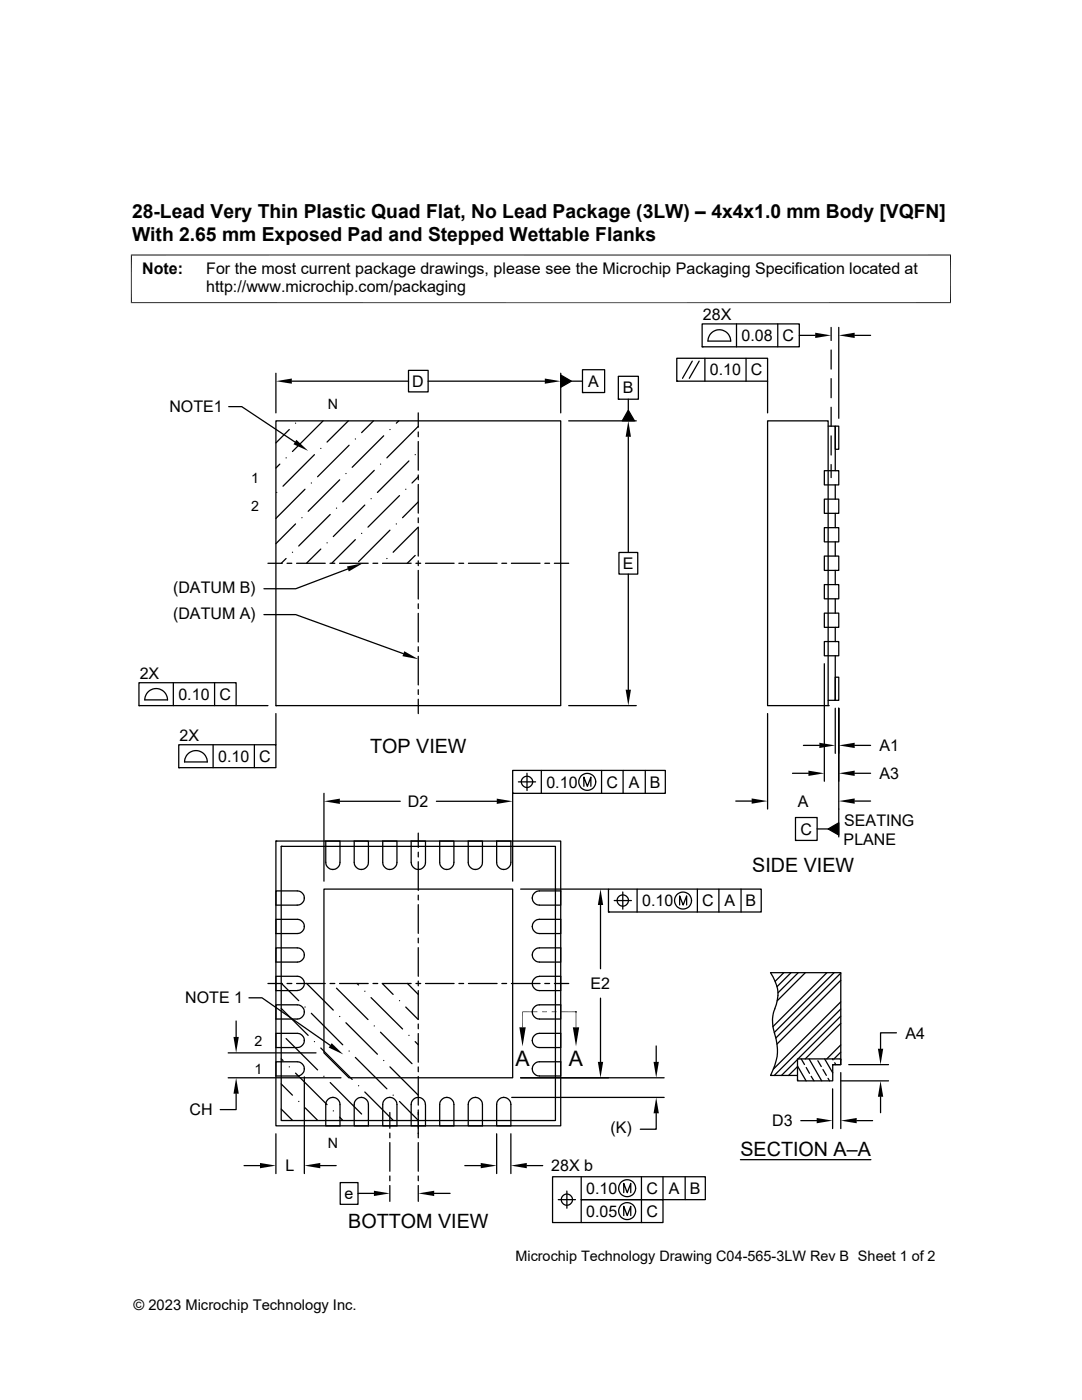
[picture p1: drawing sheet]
<svg xmlns="http://www.w3.org/2000/svg" width="216mm" height="279mm" viewBox="0 0 216 279" stroke-linecap="round" stroke-linejoin="round" font-family="sans-serif">
<g fill="none" stroke="#000" stroke-width=".25">
<path d="M55.1 74.5v7.9M58.2 76.1h23.3M81.5 73.9h3.9v4.3h-3.9zM85.4 76.1h23.3M111.9 74.8l2.1 1.3-2.1 1.2zM111.9 74.5v7.9M114 76.1h2.2M116.2 73.8h4.4v4.5h-4.4zM116.2 78.3h.1M123.4 75.1h4v4.6h-4zM123.4 79.7h.1M125.4 79.7v2.2"/>
<path d="M135 71.5h18.2v4.6h-18.2zM135 76.1h.1M138.1 72.1l-1.9 3.4M139.5 72.1l-2 3.4M140.1 64.6h19.4v4.6h-19.4zM140.1 69.2h.1M140.7 71.5v4.6M141.2 68.1h4.6a2.26 2.26 0 0 0-2.3-2.3 2.26 2.26 0 0 0-2.2 2.3M147 64.6v4.6M148.9 71.5v4.6M153.2 76.1v6.3M155.2 64.6v4.6"/>
<path d="M159.5 66.9h3.2M165.8 65.3v2.6M165.8 69.8v3.9M165.8 75.6v3.8M167.4 65.3v18.2M170.5 66.9h3.2M45.6 81.2h2.6l10.7 7M55.1 84h56.8v56.8h-56.8zM55.2 98.3h.1M55.8 92.6l-.7 .8M57.1 91.4h.1M57.7 85.7l-2.6 2.7"/>
<path d="M59 84.5h.1M60.9 97.6l-5.8 5.9M62.1 96.4h.1M62.7 90.7l-6.2 6.3M64 89.5h.1M64.5 84l-6.1 6.1M67.8 95.8l-6.3 6.2M69 94.5h.1M69.5 84l-4.2 4.2M69.7 88.9l-6.3 6.2M70.9 87.6h.1M74 99.5h.1"/>
<path d="M74.5 84l-2.3 2.3M74.7 93.9l-6.3 6.3M75.9 92.6h.1M76.6 87l-6.3 6.3M77.8 85.7h.1M79.6 84l-.5 .5M79.7 98.9l-6.3 6.3M81 97.6h.1M81.6 92l-6.3 6.3M82.8 90.7h.1M83.5 82.4v2.9M83.5 86.2v1"/>
<path d="M83.5 88.1v5.7M83.5 94.8v.9M83.5 96.7v5.7M83.5 85.1l-6.3 6.3M83.5 95.1l-1.3 1.3M113.5 84h13.5M125.4 87.2v23.1M125.4 81.9l1.2 2.1h-2.4zM153.2 84h12v56.8h-12zM164.5 99.6h2.9v2.8h-2.9zM164.5 93.9h2.9v2.9h-2.9zM165.2 85h1.5v8.9"/>
<path d="M165.8 81.3v3.8M165.8 87v3.8M165.8 92.7v2.6M166.7 96.8v2.8M166.7 85h.7v4.7h-.7zM53.5 112.4h2.8M57.1 111.5l-.9 .9M57.3 112.4h.9M58.4 110.2h.1M59 104.6l-3.9 3.9M59.2 112.4h5.7M60.2 103.3h.1"/>
<path d="M64 109.6l-2.8 2.8M65.3 108.3h.1M65.8 112.4h1M65.9 102.7l-6.3 6.3M67.1 101.4h.1M67.8 112.4h5.7M69.4 113.5l-10.4 4h-6.3M70.9 107.7l-4.7 4.7M72.2 106.4h.1M72.8 100.8l-6.3 6.3M74.4 112.4h1M76.3 112.4h5.7"/>
<path d="M77.2 111.5h.1M77.8 105.8l-6.3 6.3M79.1 104.6h.1M82.8 110.8l-1.5 1.6M83 112.4h.9M83.5 103.4v.9M83.5 105.3v5.7M83.5 111.9v1M83.5 113.8v5.7M83.5 105.2l-5.1 5M83.5 100.2l-3.2 3.1M84.9 112.4h5.7"/>
<path d="M91.6 112.4h.9M93.5 112.4h5.7M100.1 112.4h1M102 112.4h5.8M108.7 112.4h1M110.6 112.4h2.9M123.5 110.3h3.8v4.3h-3.8zM125.4 114.6v23M164.5 116.7h2.9v2.8h-2.9zM164.5 111h2.9v2.8h-2.9zM164.5 105.3h2.9v2.8h-2.9zM166.7 102.4v2.9"/>
<path d="M166.7 108.1v2.9M166.7 113.8v2.9M166.7 119.5v2.9M27.7 136.2h19.4v4.6h-19.4zM29.7 138a2.27 2.27 0 0 1 2.4-.4 2.27 2.27 0 0 1 1.3 2.1h-4.5l.2-1zM34.6 136.2v4.6M42.8 136.2v4.6M52.7 122.7h6.3l21.5 7.8M83.5 120.5v1M83.5 122.4v5.7M83.5 129.1v.9M83.5 131v5.7"/>
<path d="M83.5 137.6v1M83.5 139.6v2.8M164.5 128h2.9v2.9h-2.9zM164.5 122.4h2.9v2.8h-2.9zM164.5 132.5v23.4M166.7 125.2v2.8M166.7 130.9v8.9h-1.5M166.7 135.1h.7v4.7h-.7zM27.7 140.8h.1M35.7 148.6h19.4v4.6h-19.4zM35.7 153.2h.1M41.4 152.1a2.26 2.26 0 0 0-2.3-2.3 2.26 2.26 0 0 0-2.3 2.3h4.6"/>
<path d="M42.5 148.6v4.6M47.1 140.8h6.4M50.8 148.6v4.6M55.1 140.8h.1M55.1 142.4v6.2M64.6 158.3v17.6M67.8 159.9h12.1M87.1 159.9h12M102.3 153.8h30.5v4.5h-30.5zM102.3 158.3h.1M102.3 158.3v17.6M103.4 156h3.5"/>
<path d="M104 156a1.14 1.14 0 0 1 1.2-1.1 1.14 1.14 0 0 1 1.1 1.1M104 156a1.12 1.12 0 0 0 1.2 1.2 1.12 1.12 0 0 0 1.1-1.2M105.2 154.3v3.5M108 153.8v4.5M113.5 140.8h13.5M116.5 156.9v-1.8l.7 1.8 .7-1.8v1.8M120 153.8v4.5M124.3 153.8v4.5M128.8 153.8v4.5M146.8 159.9h3.2M153.2 142.4v19.1M158.1 154.3h3.2"/>
<path d="M160.3 148.8h3.2M165.2 140.8h.1M166.7 141.4v8.9M167.4 141.4v25.6M170.5 148.8h3.2M170.5 154.3h3.2M170.5 159.9h3.2M55.1 177.8h4.2a1.42 1.42 0 0 1 1.4 1.4 1.42 1.42 0 0 1-1.4 1.4h-4.2zM55.1 167.9h56.8v56.8h-56.8zM55.1 167.9h.1M56.1 168.9h54.7v54.7h-54.7zM56.1 168.9h.1"/>
<path d="M60.7 179.2h.1M64.6 177.4h37.7v37.7h-32.7l-5-5zM65 167.9h2.8v4.2a1.42 1.42 0 0 1-1.4 1.4 1.42 1.42 0 0 1-1.4-1.4zM66.4 173.5h.1M70.7 167.9h2.8v4.2a1.42 1.42 0 0 1-1.4 1.4 1.42 1.42 0 0 1-1.4-1.4zM72.1 173.5h.1M76.4 167.9h2.8v4.2a1.42 1.42 0 0 1-1.4 1.4 1.42 1.42 0 0 1-1.4-1.4zM77.8 173.5h.1M82 167.9h2.9v4.2a1.42 1.42 0 0 1-1.4 1.4 1.42 1.42 0 0 1-1.4-1.4zM83.5 166.3v2.8M83.5 170.1v.9M83.5 172v5.7"/>
<path d="M83.5 178.6v1M83.5 173.5h.1M87.7 167.9h2.9v4.2a1.42 1.42 0 0 1-1.4 1.4 1.42 1.42 0 0 1-1.5-1.4zM89.2 173.5h.1M93.4 167.9h2.9v4.2a1.42 1.42 0 0 1-1.5 1.4 1.42 1.42 0 0 1-1.4-1.4zM94.8 173.5h.1M99.1 167.9h2.8v4.2a1.42 1.42 0 0 1-1.4 1.4 1.42 1.42 0 0 1-1.4-1.4zM100.5 173.5h.1M103.9 177.4h17.5M106.2 179.2h.1M106.6 178.2l.6-.3 .4-.1h4.3v2.8h-4.3a1.41 1.41 0 0 1-1.3-.8 1.41 1.41 0 0 1 .3-1.6zM121.4 177.4h30.5v4.6h-30.5z"/>
<path d="M122.6 179.7h3.4M123.1 179.7a1.14 1.14 0 0 1 1.5-1.1 1.14 1.14 0 0 1 .5 1.8 1.14 1.14 0 0 1-1.9-.3l-.1-.4M124.3 178v3.4M127.1 177.4v4.6M139.1 177.4v4.6M143.4 177.4v4.6M147.9 177.4v4.6M158.7 163.2h4.3v4.5h-4.3zM158.7 167.7h.1M163 165.4h2.2M165.2 165.4l2.2-1.2v2.4zM49.7 199.1h2.6l13.6 9.5"/>
<path d="M53.5 196.3h2.8M55.1 183.5h4.2a1.42 1.42 0 0 1 1.4 1.4 1.42 1.42 0 0 1-1.4 1.4h-4.2zM55.1 189.2h4.2a1.42 1.42 0 0 1 1.4 1.4 1.42 1.42 0 0 1-1.4 1.4h-4.2zM55.1 194.8h4.2a1.42 1.42 0 0 1 1.4 1.5 1.42 1.42 0 0 1-1.4 1.4h-4.2zM56.2 196.3l3.4 3.4M57.3 196.3h.9M59.2 196.3h5.7M60.7 190.6h.1M60.7 184.9h.1M60.7 196.3h.1M61.2 196.3l5.3 5.3M65.8 196.3h1"/>
<path d="M67.1 197.2l6.3 6.3M67.8 196.3h5.7M71.2 196.3l.3 .3M72.8 197.8h.1M74 199.1l6.3 6.3M74.4 196.3h1M76.3 196.3l2.1 2.2M76.3 196.3h5.7M79.7 199.7h.1M81.3 196.3l2.2 2.2M83 196.3h.9M83.5 180.6v5.7"/>
<path d="M83.5 187.2v1M83.5 189.1v5.7M83.5 195.8v.9M83.5 197.7v5.7M84.9 196.3h5.7M91.6 196.3h.9M93.5 196.3h5.7M100.1 196.3h1M102 196.3h5.8M106.2 190.6h.1M106.2 184.9h.1M106.6 195.3l.6-.4h.4l4.3-.1v2.9h-4.3a1.41 1.41 0 0 1-1.3-.9 1.41 1.41 0 0 1 .3-1.5z"/>
<path d="M106.6 189.6l.6-.4h.4h4.3v2.8h-4.3a1.41 1.41 0 0 1-1.3-.9 1.41 1.41 0 0 1 .3-1.5zM106.6 183.9l.6-.4h.4h4.3v2.8h-4.3a1.41 1.41 0 0 1-1.3-.9 1.41 1.41 0 0 1 .3-1.5zM108.7 196.3h1M110.6 196.3h2.9M119.8 180.6v12.7M119.8 199.2v12.7M121.4 182h.1M135.6 180.6v-1.8l.7 1.8 .7-1.8v1.8M155 196.7l-1.2-2.6h14v18.4h-1.6M155 196.7a6.1 6.1 0 0 1-.4 4.6M156.4 194.1l-1.7 1.8M157.8 194.1l-2.8 2.8"/>
<path d="M159.3 194.1l-4.1 4M160.7 194.1l-5.6 5.6M165 194.1l-10.8 10.8M166.4 194.1l-11.9 12M167.8 195.6l-12.8 12.8M167.8 194.2l-13 13M167.8 199.9l-13.5 13.5M45.5 210.1h17.6M45.5 215.1h22.5M47.1 218.3v3.1h-3.2M47.1 203.8v3.1M55.1 200.5h4.2a1.42 1.42 0 0 1 1.4 1.5 1.42 1.42 0 0 1-1.4 1.4h-4.2z"/>
<path d="M55.1 206.2h4.2a1.42 1.42 0 0 1 1.4 1.4 1.42 1.42 0 0 1-1.4 1.5h-4.2zM55.1 211.9h4.2a1.42 1.42 0 0 1 1.4 1.4 1.42 1.42 0 0 1-1.4 1.4h-4.2zM56.1 201.3l5.4 5.3M56.1 216.3l2.3 2.3M56.1 211.3l.4 .3M57.1 207.3l6.3 6.2M57.7 212.9h.1M59 214.2l6.3 6.3M59.6 219.8h.1M60.7 213.3h.1M60.7 207.6h.1M60.7 202h.1"/>
<path d="M60.7 214.9v19.3M60.9 201h.1M62.1 202.2l6.3 6.3M62.7 207.9h.1M64 209.1l6.3 6.3M64.6 214.8h.1M65.4 219.4a1.4 1.4 0 0 1 1.6-.3 1.4 1.4 0 0 1 .8 1.3v4.3h-2.8v-4.3l.1-.4zM65.9 216l6.3 6.3M66.4 219h.1M67.8 202.9h.1M69 204.1l6.3 6.3M69.7 209.8h.1"/>
<path d="M70.9 211l6.3 6.3M71.1 219.4a1.4 1.4 0 0 1 1.5-.3 1.4 1.4 0 0 1 .9 1.3v4.3h-2.8v-4.3v-.4zM71.5 216.7h.1M72.1 219h.1M72.8 217.9l5.7 5.7M74.7 204.7h.1M75.9 206l6.3 6.3M76.6 211.6h.1M76.8 219.4a1.4 1.4 0 0 1 1.5-.3 1.4 1.4 0 0 1 .9 1.3v4.3h-2.8v-4.3v-.4zM77.8 219h.1M77.8 212.9l5.7 5.7M78.4 218.6h.1"/>
<path d="M79.7 219.8l3.8 3.8M81 201l2.5 2.5M81.6 206.6h.1M82.8 207.9l.7 .6M83.5 219a1.45 1.45 0 0 0-1.5 1.4v4.3h2.9v-4.3M83.5 219h.1M83.5 204.4v.9M83.5 206.3v5.7M83.5 212.9v1M83.5 214.8v5.8M83.5 219a1.45 1.45 0 0 1 1.4 1.4M88.2 219.4a1.4 1.4 0 0 1 1.5-.3 1.4 1.4 0 0 1 .9 1.3v4.3h-2.9v-4.3l.1-.4z"/>
<path d="M89.2 219h.1M93.9 219.4a1.4 1.4 0 0 1 1.5-.3 1.4 1.4 0 0 1 .9 1.3v4.3h-2.9v-4.3l.1-.4zM94.8 219h.1M99.5 219.4a1.4 1.4 0 0 1 1.6-.3 1.4 1.4 0 0 1 .8 1.3v4.3h-2.8v-4.3l.1-.4zM100.5 219h.1M102.1 219h30.4M103.9 215.1h28.6M106.2 213.3h.1M106.2 207.6h.1M106.2 202h.1M106.6 212.3l.6-.3 .4-.1h4.3v2.8h-4.3a1.41 1.41 0 0 1-1.3-.8 1.41 1.41 0 0 1 .3-1.6zM106.6 206.7l.6-.4 .4-.1h4.3v2.9h-4.3a1.41 1.41 0 0 1-1.3-.9 1.41 1.41 0 0 1 .3-1.5z"/>
<path d="M106.6 201l.6-.4 .4-.1h4.3v2.9h-4.3a1.41 1.41 0 0 1-1.3-.9 1.41 1.41 0 0 1 .3-1.5zM114.9 201.9h.1M130.9 208.7v3.2M154.6 201.3a7.9 7.9 0 0 0 .2 5.9 9.6 9.6 0 0 1-1 7.4h5.3M159.1 212.9l-1.7 1.7M159.1 211.5l-3.2 3.1M159.1 212.7l1.7 3M159.1 215.4l.1 .2M159.1 211.3h8.7v1.2h-1.6v3.2h-7.1zM159.9 211.3l.6 1.1M160.9 213l.6 1.2M161.4 211.3l2.6 4.4"/>
<path d="M161.9 214.8l.5 .9M163.2 211.7l.7 1.2M164.2 213.4l.7 1.2M164.5 211.3l1.7 2.8M165.2 215.2l.3 .5M166.1 211.3l.1 .2M166.1 217.3v7.9M166.6 212.1l.2 .4M167.7 211.3l.1 .2M167.7 215.7h9.6M167.8 202.8l-8.6 8.5M167.8 204.2l-7.1 7.1"/>
<path d="M167.8 210l-1.4 1.3M167.8 201.4l-13.3 13.2M167.8 208.5l-2.8 2.8M167.8 214.1v11.1M169.4 212.5h7.9M175.7 218.9v3.2M178.9 206.1h-3.2v3.2M48.7 232.6h3.2M55.1 226.3v7.9M56.1 221.3l2.3 2.3M60.9 221.1l2.5 2.5M63.9 232.6h3.2"/>
<path d="M66.5 221.7h.1M67.8 222.9l.6 .7M67.9 236h3.5v4.3h-3.5zM71.4 238.2h3.2M73.4 223.6h.1M77.8 222v3.2M77.8 226.1v1M77.8 228v5.7M77.8 234.7v.9M77.8 236.6v3.2M83.5 221.5v5.6M83.5 228v5.7"/>
<path d="M83.5 234.7v.9M83.5 236.6v3.2M86.6 238.2h3.2M92.8 232.6h3.1M99.1 226.3v7.9M101.9 226.3v7.9M105.1 232.6h3.2M111.4 239.4h3.4M113.1 237.7v3.4M116 234.8v4.6h16.3v4.6h-22v-9.2h30.4v4.6h-24.7v4.6M124.5 238v-1.8l.7 1.8 .7-1.8v1.8M128 234.8v9.2"/>
<path d="M130.9 222.2v3.2h-3.1M132.3 234.8v4.6M136.7 234.8v4.6M147.7 231.4h26.1M159.8 223.6h3.2M170.9 223.6h3.2M124.5 242.6v-1.9l.7 1.9 .7-1.9v1.9"/>
<circle cx="117.2" cy="156" r="1.69"/>
<circle cx="136.3" cy="179.7" r="1.69"/>
<circle cx="113.1" cy="239.4" r="1.12"/>
<circle cx="125.1" cy="237.1" r="1.69"/>
<circle cx="125.1" cy="241.7" r="1.69"/>
</g>
<g fill="#000">
<path d="M55.1 76.1l3.1-.6v1.1zM108.7 75.5l3.2 .6-3.2 .5zM111.9 74.8l2.1 1.3-2.1 1.2zM162.7 66.4l3.1 .5-3.1 .6zM167.4 66.9l3.1-.5v1.1zM59.1 87.8l2.4 2.2-2.9-1.3zM125.4 84l.5 3.2h-1.1zM125.4 81.9l1.2 2.1h-2.4zM69.2 113.1l3.2-.7-2.8 1.6zM80.7 130l2.8 1.6-3.2-.6zM124.8 137.6h1.1l-.5 3.2zM64.6 159.9l3.2-.5v1z"/>
<path d="M99.1 159.4l3.2 .5-3.2 .5zM150 159.3l3.2 .6-3.2 .5zM161.3 153.8l3.2 .5-3.2 .6zM163.5 148.2l3.2 .6-3.2 .5zM167.4 148.8l3.1-.6v1.1zM167.4 154.3l3.1-.5v1.1zM167.4 159.9l3.1-.6v1.1zM165.2 165.4l2.2-1.2v2.4zM119.8 177.4l.6 3.2h-1.1zM46.6 206.9h1l-.5 3.2zM47.1 215.1l.5 3.2h-1zM66.2 208.2l2.3 2.2-2.9-1.3z"/>
<path d="M103.6 205h1.3l-.6 3.8zM108.2 201.9h.9l-.9 .1zM108.2 202l.9-.1v.1zM110.1 201.9h.9l-.9 .1zM110.1 202l.9-.1v.1zM114.3 205h1.3l-.7 3.8zM119.3 211.9h1.1l-.6 3.2zM130.4 211.9h1.1l-.6 3.2zM175.7 215.7l.5 3.2h-1zM175.2 209.3h1l-.5 3.2zM51.9 232.1l3.2 .5-3.2 .6zM60.7 232.6l3.2-.5v1.1z"/>
<path d="M74.6 237.6l3.2 .6-3.2 .5zM83.5 238.2l3.1-.6v1.1zM95.9 232.1l3.2 .5-3.2 .6zM101.9 232.6l3.2-.5v1.1zM130.9 219l.6 3.2h-1.1zM163 223.1l3.1 .5-3.1 .6zM167.8 223.6l3.1-.5v1.1z"/>
</g>
<path d="M26.1 50.9h163.7M26.2 50.8v9.7M189.7 50.8v9.7M26.1 60.4h163.7M107.2 201.9h-2.9v3.1M112 201.9h2.9M114.9 201.9v3.1" fill="none" stroke="#000" stroke-width=".2"/>
<g font-size="4.3">
<text x="102.8" y="212.7">A</text>
<text x="113.5" y="212.7">A</text>
</g>
<g font-size="3.9">
<text x="26.4" y="43.5">28-Lead Very Thin Plastic Quad Flat, No Lead Package (3LW) – 4x4x1.0 mm Body [VQFN]</text>
<text x="26.4" y="48.1">With 2.65 mm Exposed Pad and Stepped Wettable Flanks</text>
<text x="73.9" y="150.2">TOP VIEW</text>
<text x="150.1" y="174">SIDE VIEW</text>
<text x="147.7" y="230.6">SECTION A–A</text>
<text x="69.5" y="245.2">BOTTOM VIEW</text>
</g>
<g font-size="3.2">
<text x="28.4" y="54.7">Note:</text>
<text x="41.1" y="58.3">http://www.microchip.com/packaging</text>
<text x="41.1" y="54.7">For the most current package drawings, please see the Microchip Packaging Specification located at</text>
<text x="140.3" y="63.9">28X</text>
<text x="148" y="68.1">0.08</text>
<text x="156.2" y="68.1">C</text>
<text x="82.3" y="77.2">D</text>
<text x="117.4" y="77.2">A</text>
<text x="141.6" y="74.9">0.10</text>
<text x="149.8" y="74.9">C</text>
<text x="33.8" y="82.3">NOTE1</text>
<text x="124.3" y="78.5">B</text>
<text x="124.3" y="113.6">E</text>
<text x="34.5" y="118.3">(DATUM B)</text>
<text x="34.5" y="123.5">(DATUM A)</text>
<text x="27.9" y="135.5">2X</text>
<text x="35.6" y="139.7">0.10</text>
<text x="43.8" y="139.7">C</text>
<text x="35.8" y="147.8">2X</text>
<text x="175.5" y="149.9">A1</text>
<text x="43.5" y="152">0.10</text>
<text x="51.7" y="152.1">C</text>
<text x="175.5" y="155.4">A3</text>
<text x="81.4" y="161.1">D2</text>
<text x="109" y="157.2">0.10</text>
<text x="121" y="157.2">C</text>
<text x="125.5" y="157.2">A</text>
<text x="129.7" y="157.2">B</text>
<text x="159.2" y="161">A</text>
<text x="159.7" y="166.6">C</text>
<text x="168.4" y="164.9">SEATING</text>
<text x="168.3" y="168.7">PLANE</text>
<text x="128.1" y="180.9">0.10</text>
<text x="140.1" y="180.9">C</text>
<text x="144.6" y="180.9">A</text>
<text x="148.8" y="180.9">B</text>
<text x="117.8" y="197.4">E2</text>
<text x="37" y="200.3">NOTE 1</text>
<text x="180.7" y="207.3">A4</text>
<text x="37.8" y="222.6">CH</text>
<text x="121.8" y="226.2">(K)</text>
<text x="154.1" y="224.8">D3</text>
<text x="56.9" y="233.8">L</text>
<text x="110" y="233.7">28X b</text>
<text x="68.8" y="239.3">e</text>
<text x="117" y="238.3">0.10</text>
<text x="129" y="238.3">C</text>
<text x="133.4" y="238.3">A</text>
<text x="137.6" y="238.3">B</text>
<text x="117" y="242.8">0.05</text>
<text x="129" y="242.8">C</text>
</g>
<g font-size="2.9">
<text x="102.8" y="251.7">Microchip Technology Drawing C04-565-3LW Rev B Sheet 1 of 2</text>
<text x="26.6" y="261.3">© 2023 Microchip Technology Inc.</text>
</g>
<g font-size="2.8">
<text x="65.4" y="81.6">N</text>
<text x="50.1" y="96.4">1</text>
<text x="50.1" y="102.1">2</text>
<text x="50.8" y="208.7">2</text>
<text x="50.8" y="214.3">1</text>
<text x="65.4" y="229.1">N</text>
</g>
</svg>
